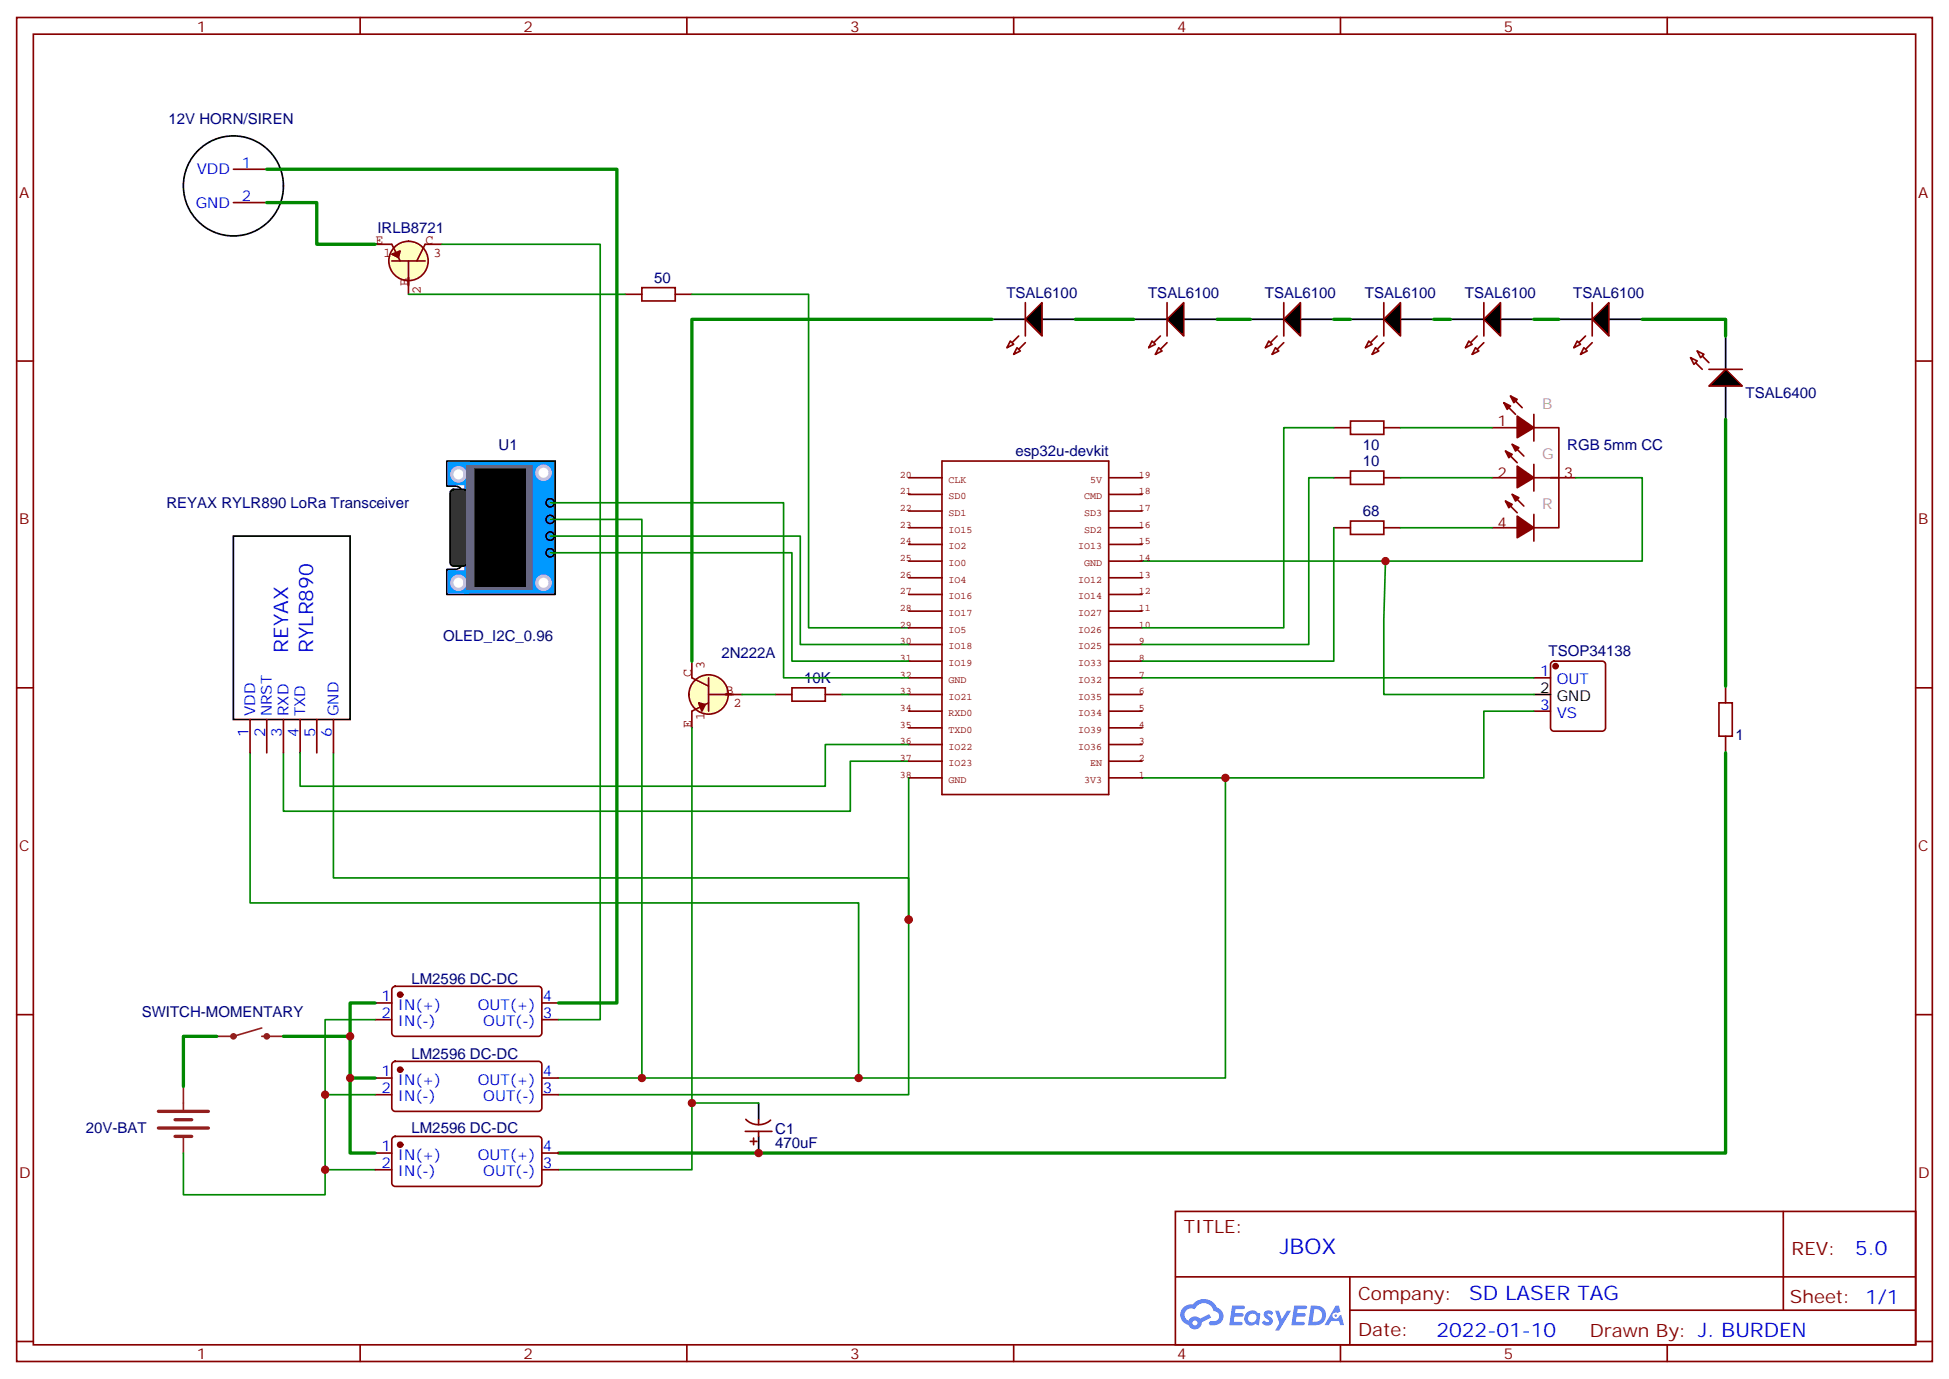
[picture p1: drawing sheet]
<svg xmlns="http://www.w3.org/2000/svg" width="412mm" height="292mm" viewBox="0 0 412 292" stroke-linecap="round" stroke-linejoin="round" font-family="sans-serif">
<g fill="none" stroke="#870000" stroke-width=".35">
<path d="M3.5 3.7h405.4v284.3h-405.4zM7.1 7.2h398.2v277.3h-398.2zM76.2 3.7v3.5M145.3 3.7v3.5M214.5 3.7v3.5M283.6 3.7v3.5M352.8 3.7v3.5M3.5 76.4h3.6M405.3 76.4h3.6M3.5 145.5h3.6M405.3 145.5h3.6M3.5 214.7h3.6"/>
<path d="M405.3 214.7h3.6M248.7 256.3h156.6v28.2h-156.6zM377.3 256.3v20.9M248.7 270.1h156.5M285.6 277.2h119.6M285.6 270.1v14.2M3.5 283.8h3.6M76.2 284.5v3.5M145.3 284.5v3.5M214.5 284.5v3.5M283.6 284.5v3.5M352.8 284.5v3.5"/>
<path d="M405.3 283.8h3.6"/>
</g>
<g fill="#5487ff">
<path d="M267.7 277.5a1.22 1.22 0 0 1 1.7 .2l-.4 .6a.47 .47 0 0 0-.3-.4 .47 .47 0 0 0-.5 .2v.1a1.55 1.55 0 0 1 1.1 1.5 1.34 1.34 0 0 1-2.3 .2l.5-.6 .7 .5a.29 .29 0 0 0 .3-.3 .29 .29 0 0 0-.2-.3 1.04 1.04 0 0 1-.6-1.7z"/>
<path d="M260.7 276.2h2.1a.43 .43 0 0 1 .5 .1 .43 .43 0 0 1 .1 .5l-.3 .2h-1.7l-.1 .8h1.5a.37 .37 0 0 1 .3 .4 .37 .37 0 0 1-.3 .4h-1.6l-.2 1.1h1.3a.43 .43 0 0 1 .5 0 .43 .43 0 0 1 .1 .5l-.3 .2h-2.5z"/>
<path d="M273.8 276.2h2.2a.43 .43 0 0 1 .4 .1 .43 .43 0 0 1 .1 .5l-.3 .2h-1.6l-.2 .8h1.6a.37 .37 0 0 1 .3 .4 .37 .37 0 0 1-.4 .4l-1.6-.1-.1 1.1h1.3a.43 .43 0 0 1 .4 .1 .43 .43 0 0 1 .1 .5l-.3 .2h-2.4z"/>
<path d="M282.6 276.2h.7l.3 1.3-.6 .3a.69 .69 0 0 0-1 .3 .69 .69 0 0 0 .4 .9 .69 .69 0 0 0 .9-.6l.5-.2 .6 2.2h-.8l-.2-.9h-1.8l-.5 .9h-.8z"/>
<path d="M269.8 277.3h.8l.6 1.8 1.1-1.8h.9l-2.6 4.2h-.8l.9-1.5z"/>
<path d="M277.4 276.2l-.6 4.2h1.3a2.11 2.11 0 0 0 2.5-2.1 2.11 2.11 0 0 0-2.5-2.1zM278.1 277a1.39 1.39 0 0 1 1.7 1.4 1.39 1.39 0 0 1-1.8 1.2h-.3z"/>
<path d="M263.7 277.8a1.47 1.47 0 0 0-.1 2.1 1.47 1.47 0 0 0 2.1 .1l.7 .4 .3-2.3-.2-.3h-.4a1.49 1.49 0 0 0-2.4 0zM264.4 278.2a.92 .92 0 0 1 1.5 .5 .92 .92 0 0 1-1.3 1.1 .9 .9 0 0 1-.2-1.6z"/>
<path d="M250.4 276.6a2.18 2.18 0 0 0 1.1 3.7 1.44 1.44 0 0 0 1.6 .9 1.44 1.44 0 0 0 1.2-1.4l2-1.1-.5-.7-1.9 1a1.47 1.47 0 0 0-2.4 .4 1.39 1.39 0 0 1-.7-1.9 1.39 1.39 0 0 1 2-.5 2.08 2.08 0 0 1 2.2-1.3 2.08 2.08 0 0 1 1.8 1.7 1.07 1.07 0 0 1 1.2 1 1.07 1.07 0 0 1-1 1.1h-.7a.43 .43 0 0 0-.5 .4 .43 .43 0 0 0 .4 .5 2 2 0 0 0 2.4-1 2 2 0 0 0-.7-2.6l-.4-.2a2.98 2.98 0 0 0-5.1-.6l-1.1 .1zM252.3 279.9a.55 .55 0 0 1 1.1 0 .55 .55 0 0 1-1.1 0z"/>
<circle cx="282.6" cy="278.3" r=".26"/>
</g>
<g fill="#870000" stroke="#870000" stroke-width=".35">
<path d="M318.2 85.2l1.4 .7-.7 .7z"/>
<path d="M319.6 83.8l1.4 .7-.7 .7z"/>
<path d="M321 88l3.6 2.5-3.6 2.1z"/>
<path d="M318.6 95.4l1.4 .7-.7 .7z"/>
<path d="M320 94l1.4 .7-.7 .7z"/>
<path d="M321 98.6l3.6 2.5-3.6 2.1z"/>
<path d="M318.6 106l1.4 .7-.7 .7z"/>
<path d="M320 104.6l1.4 .7-.7 .7z"/>
<path d="M321 109.2l3.6 2.5-3.6 2.1z"/>
<circle cx="329.1" cy="140.9" r=".53"/>
</g>
<g fill="none" stroke="#870000" stroke-width=".35">
<path d="M49.4 35.8h7M49.4 42.9h7M245.5 71.1l-2.4 2.5M246.9 72.5l-2.4 2.5M315.7 90.5h5.3M318.2 85.2l2.5 2.5M318.6 95.4l2.4 2.5M319.6 83.8l2.5 2.5M320 94l2.4 2.5M324.6 90.5h5.2v21.2h-5.2M324.6 87.7v5.6M324.6 98.2v5.7"/>
<path d="M315.7 101.1h5.3M315.7 111.7h5.3M318.6 106l2.4 2.5M320 104.6l2.4 2.5M324.6 101.1h8.8M324.6 108.8v5.7M52.9 152.2v7.1M56.4 152.2v7.1M60 152.2v7.1M63.5 152.2v7.1M67 152.2v7.1M70.6 152.2v7.1"/>
<path d="M164 146.9h3.6M167.6 145.5h7v2.8h-7zM174.6 146.9h3.6M324.6 143.4h3.5M324.6 150.5h3.5M328.3 140.1l.5-.2h10.2a.71 .71 0 0 1 .7 .7v13.4a.76 .76 0 0 1-.7 .7h-10.2a.76 .76 0 0 1-.7-.7v-13.4zM363.7 148.7h2.8v7.1h-2.8zM365.1 145.2v3.5M365.1 155.8v3.5"/>
</g>
<g fill="none" stroke="#000" stroke-width=".35">
<path d="M239.9 67.6h7M250.5 67.6h7M49.4 113.4h24.7v38.8h-24.7zM324.6 146.9h3.5"/>
<circle cx="49.4" cy="39.3" r="10.6"/>
</g>
<path d="M293.2 118.7l-.4 12.4v15.8h31.8M52.9 159.3v31.7h128.8v37.1M60 159.3v12.3h119.9v-10.6h12.4M70.6 159.3v26.4h121.7v8.9M324.6 150.5h-10.6v14.1h-54.7" fill="none" stroke="#008700" stroke-width=".35"/>
<path d="M246.9 67.6l3.6-3.6v7.1z" fill="#000" stroke="#870000" stroke-width=".35"/>
<g fill="#f0f0f0" stroke="#870000" stroke-width=".35">
<path d="M243.8 72.1l.7 .7-1.4 .8z"/>
<path d="M245.2 73.6l.7 .7-1.4 .7z"/>
</g>
<path d="M215.5 71.1l-2.4 2.5M217 72.5l-2.5 2.5M246.9 64v7.1" fill="none" stroke="#870000" stroke-width=".35"/>
<path d="M209.9 67.6h7.1M220.5 67.6h7" fill="none" stroke="#000" stroke-width=".35"/>
<path d="M217 67.6l3.5-3.6v7.1z" fill="#000" stroke="#870000" stroke-width=".35"/>
<g fill="#f0f0f0" stroke="#870000" stroke-width=".35">
<path d="M213.8 72.1l.7 .7-1.4 .8z"/>
<path d="M215.2 73.6l.7 .7-1.4 .7z"/>
</g>
<path d="M217 64v7.1" fill="none" stroke="#870000" stroke-width=".35"/>
<circle cx="149.9" cy="146.9" r="4.2" fill="#ffffc2" stroke="#850000" stroke-width=".35"/>
<path d="M147.8 148.7l1.4 .3-.7 1.5z" fill="#850000" stroke="#850000" stroke-width=".35"/>
<path d="M146.4 139.9v3.5l3.5 1.8M149.9 148.7l-3.5 1.8v3.5M149.9 146.9h7.1M149.9 143.4v7.1" fill="none" stroke="#850000" stroke-width=".35"/>
<path d="M296.3 90.5h19.4M296.3 111.7h19.4M296.3 101.1h19.4M333.4 101.1h14.1v17.6h-105.8M146.4 154v93.5h-28.2" fill="none" stroke="#008700" stroke-width=".35"/>
<path d="M209.9 67.6h-63.5v72.3M227.5 67.6h12.4" fill="none" stroke="#008700" stroke-width=".71"/>
<path d="M282.2 90.5h3.6M285.8 99.7h7v2.8h-7zM285.8 89.1h7v2.8h-7zM292.8 90.5h3.5M282.2 111.7h3.6M282.2 101.1h3.6M285.8 110.2h7v2.9h-7zM292.8 111.7h3.5M292.8 101.1h3.5" fill="none" stroke="#870000" stroke-width=".35"/>
<path d="M33.5 235.1h10.6M33.5 238.7h10.6M37 236.9h3.6M37 240.4h3.6" fill="none" stroke="#8c2424" stroke-width=".71"/>
<path d="M38.8 229.8v5M38.8 240.4v3.5" fill="none" stroke="#8c2424" stroke-width=".35"/>
<circle cx="86.4" cy="55.2" r="4.2" fill="#ffffc2" stroke="#850000" stroke-width=".35"/>
<path d="M82.9 53.8l1.8-.7-.4 1.4z" fill="#850000" stroke="#850000" stroke-width=".35"/>
<path d="M79.4 51.7h3.5l1.8 3.5M82.9 55.2h7.1M86.4 55.2v7.1M93.5 51.7h-3.5l-1.8 3.5" fill="none" stroke="#850000" stroke-width=".35"/>
<path d="M132.3 62.3h3.5M135.8 60.9h7.1v2.8h-7.1zM142.9 62.3h3.5M270.2 71.1l-2.4 2.5M271.6 72.5l-2.4 2.5" fill="none" stroke="#870000" stroke-width=".35"/>
<path d="M86.4 62.3h45.9M146.4 62.3h24.7v70.5h21.2M241.7 164.6h17.6v63.5h-141.1M192.3 194.6v37h-74.1M38.8 243.9v8.9h30v-5.3h10.6" fill="none" stroke="#008700" stroke-width=".35"/>
<path d="M56.4 42.9h10.6v8.8h12.4M365.1 159.3v84.6h-246.9M45.9 219.3h-7.1v10.5" fill="none" stroke="#008700" stroke-width=".71"/>
<path d="M55.4 217.5l-6 1.8h-3.5M55.4 219.3h4.6" fill="none" stroke="#8c2424" stroke-width=".35"/>
<g fill="none" stroke="#8c2424" stroke-width=".71">
<circle cx="49.4" cy="219.3" r=".35"/>
<circle cx="56.4" cy="219.3" r=".35"/>
</g>
<path d="M264.6 67.6h7M275.2 67.6h7" fill="none" stroke="#000" stroke-width=".35"/>
<path d="M271.6 67.6l3.6-3.6v7.1z" fill="#000" stroke="#870000" stroke-width=".35"/>
<g fill="#f0f0f0" stroke="#870000" stroke-width=".35">
<path d="M268.5 72.1l.7 .7-1.4 .8z"/>
<path d="M269.9 73.6l.7 .7-1.4 .7z"/>
</g>
<path d="M271.6 64v7.1M291.4 71.1l-2.5 2.5M292.8 72.5l-2.5 2.5" fill="none" stroke="#870000" stroke-width=".35"/>
<path d="M257.5 67.6h7.1" fill="none" stroke="#008700" stroke-width=".71"/>
<path d="M285.8 67.6h7M296.3 67.6h7.1" fill="none" stroke="#000" stroke-width=".35"/>
<path d="M292.8 67.6l3.5-3.6v7.1z" fill="#000" stroke="#870000" stroke-width=".35"/>
<g fill="#f0f0f0" stroke="#870000" stroke-width=".35">
<path d="M289.6 72.1l.7 .7-1.4 .8z"/>
<path d="M291 73.6l.7 .7-1.4 .7z"/>
</g>
<path d="M292.8 64v7.1M312.6 71.1l-2.5 2.5M314 72.5l-2.5 2.5" fill="none" stroke="#870000" stroke-width=".35"/>
<path d="M282.2 67.6h3.6" fill="none" stroke="#008700" stroke-width=".71"/>
<path d="M306.9 67.6h7.1M317.5 67.6h7.1" fill="none" stroke="#000" stroke-width=".35"/>
<path d="M314 67.6l3.5-3.6v7.1z" fill="#000" stroke="#870000" stroke-width=".35"/>
<g fill="#f0f0f0" stroke="#870000" stroke-width=".35">
<path d="M310.8 72.1l.7 .7-1.4 .8z"/>
<path d="M312.2 73.6l.7 .7-1.4 .7z"/>
</g>
<path d="M314 64v7.1M335.5 71.1l-2.5 2.5M336.9 72.5l-2.5 2.5" fill="none" stroke="#870000" stroke-width=".35"/>
<path d="M303.4 67.6h3.5" fill="none" stroke="#008700" stroke-width=".71"/>
<path d="M329.8 67.6h7.1M340.4 67.6h7.1" fill="none" stroke="#000" stroke-width=".35"/>
<path d="M336.9 67.6l3.5-3.6v7.1z" fill="#000" stroke="#870000" stroke-width=".35"/>
<g fill="#f0f0f0" stroke="#870000" stroke-width=".35">
<path d="M333.7 72.1l.7 .7-1.4 .8z"/>
<path d="M335.1 73.6l.7 .7-1.4 .7z"/>
</g>
<path d="M336.9 64v7.1M357.7 75.7l2.5 2.4M359.1 74.3l2.5 2.4" fill="none" stroke="#870000" stroke-width=".35"/>
<path d="M324.6 67.6h5.2" fill="none" stroke="#008700" stroke-width=".71"/>
<path d="M365.1 71.1v7M365.1 81.7v7" fill="none" stroke="#000" stroke-width=".35"/>
<path d="M361.6 81.7l3.5-3.6 3.6 3.6z" fill="#000" stroke="#870000" stroke-width=".35"/>
<g fill="#f0f0f0" stroke="#870000" stroke-width=".35">
<path d="M359.1 74.3l1.4 .7-.7 .7z"/>
<path d="M357.7 75.7l1.4 .7-.7 .7z"/>
</g>
<g fill="none" stroke="#870000" stroke-width=".35">
<path d="M361.6 78.1h7.1M79.4 212.2h3.5M79.4 215.7h3.5M83.1 208.9l.5-.2h30.3a.71 .71 0 0 1 .8 .7v9.1a.76 .76 0 0 1-.8 .8h-30.3a.76 .76 0 0 1-.7-.8v-9.1zM114.7 212.2h3.5M114.7 215.7h3.5M79.4 228.1h3.5M79.4 231.6h3.5M83.1 224.7l.5-.2h30.3a.71 .71 0 0 1 .8 .7v9.2a.76 .76 0 0 1-.8 .7h-30.3a.76 .76 0 0 1-.7-.7v-9.2zM114.7 228.1h3.5M114.7 231.6h3.5M157.7 239.4h5.6"/>
<path d="M157.8 236.8a3.8 3.8 0 0 0 5.3 .2M160.5 236.9v1M160.5 239.4v1M79.4 243.9h3.5M79.4 247.5h3.5M83.1 240.6l.5-.2h30.3a.71 .71 0 0 1 .8 .7v9.2a.76 .76 0 0 1-.8 .7h-30.3a.76 .76 0 0 1-.7-.7v-9.2zM114.7 243.9h3.5M114.7 247.5h3.5M158.7 241.5h1.5M159.5 240.8v1.4"/>
</g>
<path d="M56.4 35.8h74.1v176.4h-12.3M347.5 67.6h17.6v3.5M365.1 88.7v56.5M74.1 219.3v8.8h5.3M79.4 212.2h-5.3v7.1h-14.1M74.1 228.1v15.8h5.3" fill="none" stroke="#008700" stroke-width=".71"/>
<g fill="none" stroke="#850000" stroke-width=".35">
<path d="M199.3 97.5h35.3v70.6h-35.3zM192.3 118.7h7M192.3 115.2h7M192.3 111.7h7M192.3 108.1h7M192.3 104.6h7M192.3 101.1h7M234.6 118.7h7.1M234.6 115.2h7.1M234.6 111.7h7.1M234.6 108.1h7.1M234.6 104.6h7.1"/>
<path d="M234.6 101.1h7.1M192.3 132.8h7M192.3 129.3h7M192.3 125.8h7M192.3 122.2h7M192.3 136.3h7M192.3 139.9h7M234.6 132.8h7.1M234.6 129.3h7.1M234.6 125.8h7.1M234.6 122.2h7.1M234.6 136.3h7.1"/>
<path d="M234.6 139.9h7.1M192.3 157.5h7M192.3 143.4h7M192.3 146.9h7M192.3 150.5h7M192.3 154h7M234.6 157.5h7.1M234.6 143.4h7.1M234.6 146.9h7.1M234.6 150.5h7.1M234.6 154h7.1M192.3 164.6h7"/>
<path d="M192.3 161h7M234.6 164.6h7.1M234.6 161h7.1"/>
</g>
<path d="M93.5 51.7h33.5v164h-8.8M282.2 90.5h-10.6v42.3h-29.9M282.2 111.7v28.2h-40.5M282.2 101.1h-5.3v35.2h-35.2M157 146.9h7M178.2 146.9h14.1M192.3 157.5h-17.7v8.8h-111.1v-7M241.7 143.4h82.9M192.3 164.6v30M79.4 215.7h-10.6v15.9M79.4 231.6h-10.6v15.9M146.4 233.4h14.1" fill="none" stroke="#008700" stroke-width=".35"/>
<g fill="#870000" stroke="#870000" stroke-width=".35">
<circle cx="84.7" cy="210.4" r=".53"/>
<circle cx="84.7" cy="226.3" r=".53"/>
<circle cx="84.7" cy="242.2" r=".53"/>
</g>
<path d="M160.5 233.4v3.5M160.5 240.4v3.5" fill="none" stroke="#000" stroke-width=".35"/>
<path d="M98.1 97.5h19.4v28.3h-19.4z" fill="#09f" stroke="#fff" stroke-width=".35"/>
<path d="M117.5 97.5v28.3h-23v-5.3h1.8" fill="none" stroke="#000" stroke-width=".35"/>
<g fill="#fff">
<circle cx="116.4" cy="116.9" r=".18"/>
<circle cx="116.4" cy="113.4" r=".18"/>
<circle cx="116.4" cy="106.4" r=".18"/>
<circle cx="116.4" cy="109.9" r=".18"/>
</g>
<g fill="#fff" stroke="#ccc" stroke-width=".71">
<circle cx="115" cy="100" r="1.41"/>
<circle cx="115" cy="123.3" r="1.41"/>
</g>
<path d="M96.3 102.8a1.91 1.91 0 0 1 1.8 2M98.1 118.7a1.91 1.91 0 0 1-2 1.8" fill="none" stroke="#000" stroke-width=".35"/>
<path d="M98.1 104.6v14.1z" fill="#09f" stroke="#000" stroke-width=".35"/>
<g fill="none" stroke="#000" stroke-width=".35">
<path d="M117.5 97.5h-23v5.3h1.8"/>
<circle cx="116.4" cy="109.9" r=".88"/>
<circle cx="116.4" cy="113.4" r=".88"/>
<circle cx="116.4" cy="106.4" r=".88"/>
<circle cx="116.4" cy="116.9" r=".88"/>
</g>
<path d="M94.9 120.8h4.2v4.6h-4.2z" fill="#09f" stroke="#09f" stroke-width=".35"/>
<circle cx="97" cy="123.3" r="1.41" fill="#fff" stroke="#ccc" stroke-width=".71"/>
<path d="M94.9 97.9h4.2v4.6h-4.2z" fill="#09f" stroke="#09f" stroke-width=".35"/>
<circle cx="97" cy="100.4" r="1.41" fill="#fff" stroke="#ccc" stroke-width=".71"/>
<path d="M95.5 103.7l.5-.2h2.1a.71 .71 0 0 1 .7 .7v14.9a.76 .76 0 0 1-.7 .7h-2.1a.76 .76 0 0 1-.8-.7v-14.9z" fill="#333" stroke="#000" stroke-width=".35"/>
<path d="M98.8 98.6h13.7v26.1h-13.7z" fill="#666" stroke="#666" stroke-width=".35"/>
<path d="M100.5 99.3h10.6v24.7h-10.6z" fill="#000" stroke="#000" stroke-width=".35"/>
<path d="M116.4 113.4h52.9v22.9h23M116.4 116.9h51.2v23h24.7M116.4 106.4h49.4v37h26.5M116.4 109.9h19.4v118.2" fill="none" stroke="#008700" stroke-width=".35"/>
<g fill="#c00">
<circle cx="192.3" cy="194.6" r=".88"/>
<circle cx="181.7" cy="228.1" r=".88"/>
<circle cx="68.8" cy="247.5" r=".88"/>
<circle cx="68.8" cy="231.6" r=".88"/>
<circle cx="74.1" cy="219.3" r=".88"/>
<circle cx="74.1" cy="228.1" r=".88"/>
<circle cx="259.3" cy="164.6" r=".88"/>
<circle cx="293.2" cy="118.7" r=".88"/>
<circle cx="160.5" cy="243.9" r=".88"/>
<circle cx="146.4" cy="233.4" r=".88"/>
<circle cx="135.8" cy="228.1" r=".88"/>
</g>
<text font-size="4.6" fill="#00f" x="270.8" y="265.3">JBOX</text>
<g font-size="4.2" fill="#00f">
<text x="60.9" y="138.1" transform="rotate(-90 60.9 138.1)">REYAX</text>
<text x="66.2" y="138.1" transform="rotate(-90 66.2 138.1)">RYLR890</text>
<text x="392.5" y="265.6">5.0</text>
<text x="310.9" y="275.1">SD LASER TAG</text>
<text x="304" y="282.9">2022-01-10</text>
</g>
<g font-size="3.9" fill="#800">
<text x="250.5" y="260.9">TITLE:</text>
<text x="379.1" y="265.6">REV:</text>
<text x="287.4" y="275.1">Company:</text>
<text x="378.7" y="275.7">Sheet: 1/1</text>
<text x="287.4" y="282.8">Date:</text>
<text x="336.4" y="282.8">Drawn By: J. BURDEN</text>
</g>
<g font-size="3.2" fill="#800">
<text x="41.6" y="6.7">1</text>
<text x="110.8" y="6.7">2</text>
<text x="179.9" y="6.7">3</text>
<text x="249.1" y="6.7">4</text>
<text x="318.2" y="6.7">5</text>
<text x="4.1" y="41.8">A</text>
<text x="405.9" y="41.8">A</text>
<text x="316.9" y="90.1">1</text>
<text x="316.9" y="101.1">2</text>
<text x="330.9" y="101.1">3</text>
<text x="4.1" y="110.9">B</text>
<text x="316.9" y="111.7">4</text>
<text x="405.9" y="110.9">B</text>
<text x="4.1" y="180.1">C</text>
<text x="405.9" y="180.1">C</text>
<text x="4.1" y="249.2">D</text>
<text x="405.9" y="249.2">D</text>
<text x="41.6" y="287.5">1</text>
<text x="110.8" y="287.5">2</text>
<text x="179.9" y="287.5">3</text>
<text x="249.1" y="287.5">4</text>
<text x="318.2" y="287.5">5</text>
</g>
<g font-size="3.2" fill="#000080">
<text x="35.7" y="26.3">12V HORN/SIREN</text>
<text x="79.8" y="49.3">IRLB8721</text>
<text x="138.4" y="59.8">50</text>
<text x="213" y="63">TSAL6100</text>
<text x="242.9" y="63">TSAL6100</text>
<text x="267.6" y="63">TSAL6100</text>
<text x="288.8" y="63">TSAL6100</text>
<text x="310" y="63">TSAL6100</text>
<text x="332.9" y="63">TSAL6100</text>
<text x="369.4" y="84.2">TSAL6400</text>
<text x="105.5" y="95.1">U1</text>
<text x="288.4" y="95.2">10</text>
<text x="331.6" y="95.1">RGB 5mm CC</text>
<text x="214.9" y="96.5">esp32u-devkit</text>
<text x="288.4" y="98.6">10</text>
<text x="35.2" y="107.4">REYAX RYLR890 LoRa Transceiver</text>
<text x="288.4" y="109.2">68</text>
<text x="93.8" y="135.7">OLED_I2C_0.96</text>
<text x="152.6" y="139.2">2N222A</text>
<text x="327.7" y="138.8">TSOP34138</text>
<text x="170.2" y="144.5">10K</text>
<text x="367.2" y="156.5">1</text>
<text x="87.1" y="208.1">LM2596 DC-DC</text>
<text x="30" y="215.1">SWITCH-MOMENTARY</text>
<text x="87.1" y="224">LM2596 DC-DC</text>
<text x="18.2" y="239.8">20V-BAT</text>
<text x="87.1" y="239.8">LM2596 DC-DC</text>
<text x="164" y="239.8">C1</text>
<text x="164" y="243">470uF</text>
</g>
<g font-size="3.2" fill="#00f">
<text x="51.2" y="35.5">1</text>
<text x="41.6" y="36.9">VDD</text>
<text x="41.4" y="43.9">GND</text>
<text x="51.2" y="42.5">2</text>
<text x="325.9" y="143.1">1</text>
<text x="329.4" y="144.8">OUT</text>
<text x="54" y="151.5" transform="rotate(-90 54 151.5)">VDD</text>
<text x="57.5" y="151.5" transform="rotate(-90 57.5 151.5)">NRST</text>
<text x="61" y="151.5" transform="rotate(-90 61 151.5)">RXD</text>
<text x="64.6" y="151.5" transform="rotate(-90 64.6 151.5)">TXD</text>
<text x="71.6" y="151.5" transform="rotate(-90 71.6 151.5)">GND</text>
<text x="325.9" y="150.1">3</text>
<text x="329.4" y="151.9">VS</text>
<text x="52.6" y="156" transform="rotate(-90 52.6 156)">1</text>
<text x="56.1" y="156" transform="rotate(-90 56.1 156)">2</text>
<text x="59.6" y="156" transform="rotate(-90 59.6 156)">3</text>
<text x="63.1" y="156" transform="rotate(-90 63.1 156)">4</text>
<text x="66.7" y="156" transform="rotate(-90 66.7 156)">5</text>
<text x="70.2" y="156" transform="rotate(-90 70.2 156)">6</text>
<text x="80.7" y="211.8">1</text>
<text x="80.7" y="215.4">2</text>
<text x="84.2" y="213.6">IN(+)</text>
<text x="101.1" y="213.6">OUT(+)</text>
<text x="114.8" y="215.4">3</text>
<text x="114.8" y="211.8">4</text>
<text x="84.2" y="217.1">IN(-)</text>
<text x="102.2" y="217.1">OUT(-)</text>
<text x="80.7" y="227.7">1</text>
<text x="114.8" y="227.7">4</text>
<text x="80.7" y="231.2">2</text>
<text x="84.2" y="229.5">IN(+)</text>
<text x="84.2" y="233">IN(-)</text>
<text x="101.1" y="229.5">OUT(+)</text>
<text x="102.2" y="233">OUT(-)</text>
<text x="114.8" y="231.2">3</text>
<text x="80.7" y="243.6">1</text>
<text x="84.2" y="245.4">IN(+)</text>
<text x="101.1" y="245.4">OUT(+)</text>
<text x="114.8" y="243.6">4</text>
<text x="80.7" y="247.1">2</text>
<text x="84.2" y="248.9">IN(-)</text>
<text x="102.2" y="248.9">OUT(-)</text>
<text x="114.8" y="247.1">3</text>
</g>
<g font-size="3.2" fill="#999">
<text x="326.3" y="86.5">B</text>
<text x="326.3" y="97.1">G</text>
<text x="326.3" y="107.7">R</text>
</g>
<g font-size="3.2">
<text x="325.9" y="146.6">2</text>
<text x="329.4" y="148.3">GND</text>
</g>
<g font-size="2.8" fill="#840000">
<text x="79.4" y="51.6">E</text>
<text x="90" y="51.6">C</text>
<text x="81.1" y="54.3">1</text>
<text x="91.7" y="54.3">3</text>
<text x="86.4" y="60.5" transform="rotate(-90 86.4 60.5)">B</text>
<text x="89.1" y="62.2" transform="rotate(-90 89.1 62.2)">2</text>
<text x="146.3" y="143.3" transform="rotate(-90 146.3 143.3)">C</text>
<text x="149" y="141.6" transform="rotate(-90 149 141.6)">3</text>
<text x="153.5" y="146.9">B</text>
<text x="155.2" y="149.6">2</text>
<text x="146.3" y="153.9" transform="rotate(-90 146.3 153.9)">E</text>
<text x="149" y="152.2" transform="rotate(-90 149 152.2)">1</text>
</g>
<g font-size="2.1" fill="#840000">
<text x="190.4" y="101">20</text>
<text x="240.9" y="101">19</text>
<text x="190.4" y="104.6">21</text>
<text x="200.7" y="102.1">CLK</text>
<text x="200.7" y="105.7">SD0</text>
<text x="229.4" y="105.7">CMD</text>
<text x="230.6" y="102.1">5V</text>
<text x="240.9" y="104.6">18</text>
<text x="190.4" y="108.1">22</text>
<text x="190.4" y="111.6">23</text>
<text x="200.7" y="109.2">SD1</text>
<text x="200.7" y="112.7">IO15</text>
<text x="229.4" y="112.7">SD2</text>
<text x="229.4" y="109.2">SD3</text>
<text x="240.9" y="111.6">16</text>
<text x="240.9" y="108.1">17</text>
<text x="190.4" y="115.1">24</text>
<text x="190.4" y="118.7">25</text>
<text x="200.7" y="116.2">IO2</text>
<text x="200.7" y="119.8">IO0</text>
<text x="228.1" y="116.2">IO13</text>
<text x="229.4" y="119.8">GND</text>
<text x="240.9" y="118.7">14</text>
<text x="240.9" y="115.1">15</text>
<text x="190.4" y="122.2">26</text>
<text x="190.4" y="125.7">27</text>
<text x="200.7" y="123.3">IO4</text>
<text x="228.1" y="123.3">IO12</text>
<text x="240.9" y="125.7">12</text>
<text x="240.9" y="122.2">13</text>
<text x="190.4" y="129.3">28</text>
<text x="200.7" y="126.8">IO16</text>
<text x="200.7" y="130.4">IO17</text>
<text x="228.1" y="130.4">IO27</text>
<text x="228.1" y="126.8">IO14</text>
<text x="240.9" y="129.3">11</text>
<text x="190.4" y="132.8">29</text>
<text x="190.4" y="136.3">30</text>
<text x="200.7" y="133.9">IO5</text>
<text x="200.7" y="137.4">IO18</text>
<text x="228.1" y="133.9">IO26</text>
<text x="228.1" y="137.4">IO25</text>
<text x="240.9" y="132.8">10</text>
<text x="240.9" y="136.3">9</text>
<text x="190.4" y="139.8">31</text>
<text x="190.4" y="143.4">32</text>
<text x="200.7" y="140.9">IO19</text>
<text x="228.1" y="140.9">IO33</text>
<text x="240.9" y="143.4">7</text>
<text x="240.9" y="139.8">8</text>
<text x="190.4" y="146.9">33</text>
<text x="200.7" y="144.5">GND</text>
<text x="200.7" y="148">IO21</text>
<text x="228.1" y="148">IO35</text>
<text x="228.1" y="144.5">IO32</text>
<text x="240.9" y="146.9">6</text>
<text x="190.4" y="150.4">34</text>
<text x="190.4" y="154">35</text>
<text x="200.7" y="151.5">RXD0</text>
<text x="200.7" y="155">TXD0</text>
<text x="228.1" y="155">IO39</text>
<text x="228.1" y="151.5">IO34</text>
<text x="240.9" y="154">4</text>
<text x="240.9" y="150.4">5</text>
<text x="190.4" y="157.5">36</text>
<text x="190.4" y="161">37</text>
<text x="200.7" y="158.6">IO22</text>
<text x="228.1" y="158.6">IO36</text>
<text x="240.9" y="161">2</text>
<text x="240.9" y="157.5">3</text>
<text x="190.4" y="164.5">38</text>
<text x="200.7" y="162.1">IO23</text>
<text x="200.7" y="165.6">GND</text>
<text x="229.4" y="165.6">3V3</text>
<text x="230.6" y="162.1">EN</text>
<text x="240.9" y="164.5">1</text>
</g>
<g font-size="1.8" fill="#fff">
<text x="119.9" y="115.8" transform="rotate(-90 119.9 115.8)">SCLVCC GND</text>
<text x="119.9" y="120.4" transform="rotate(-90 119.9 120.4)">SDA</text>
</g>
</svg>
